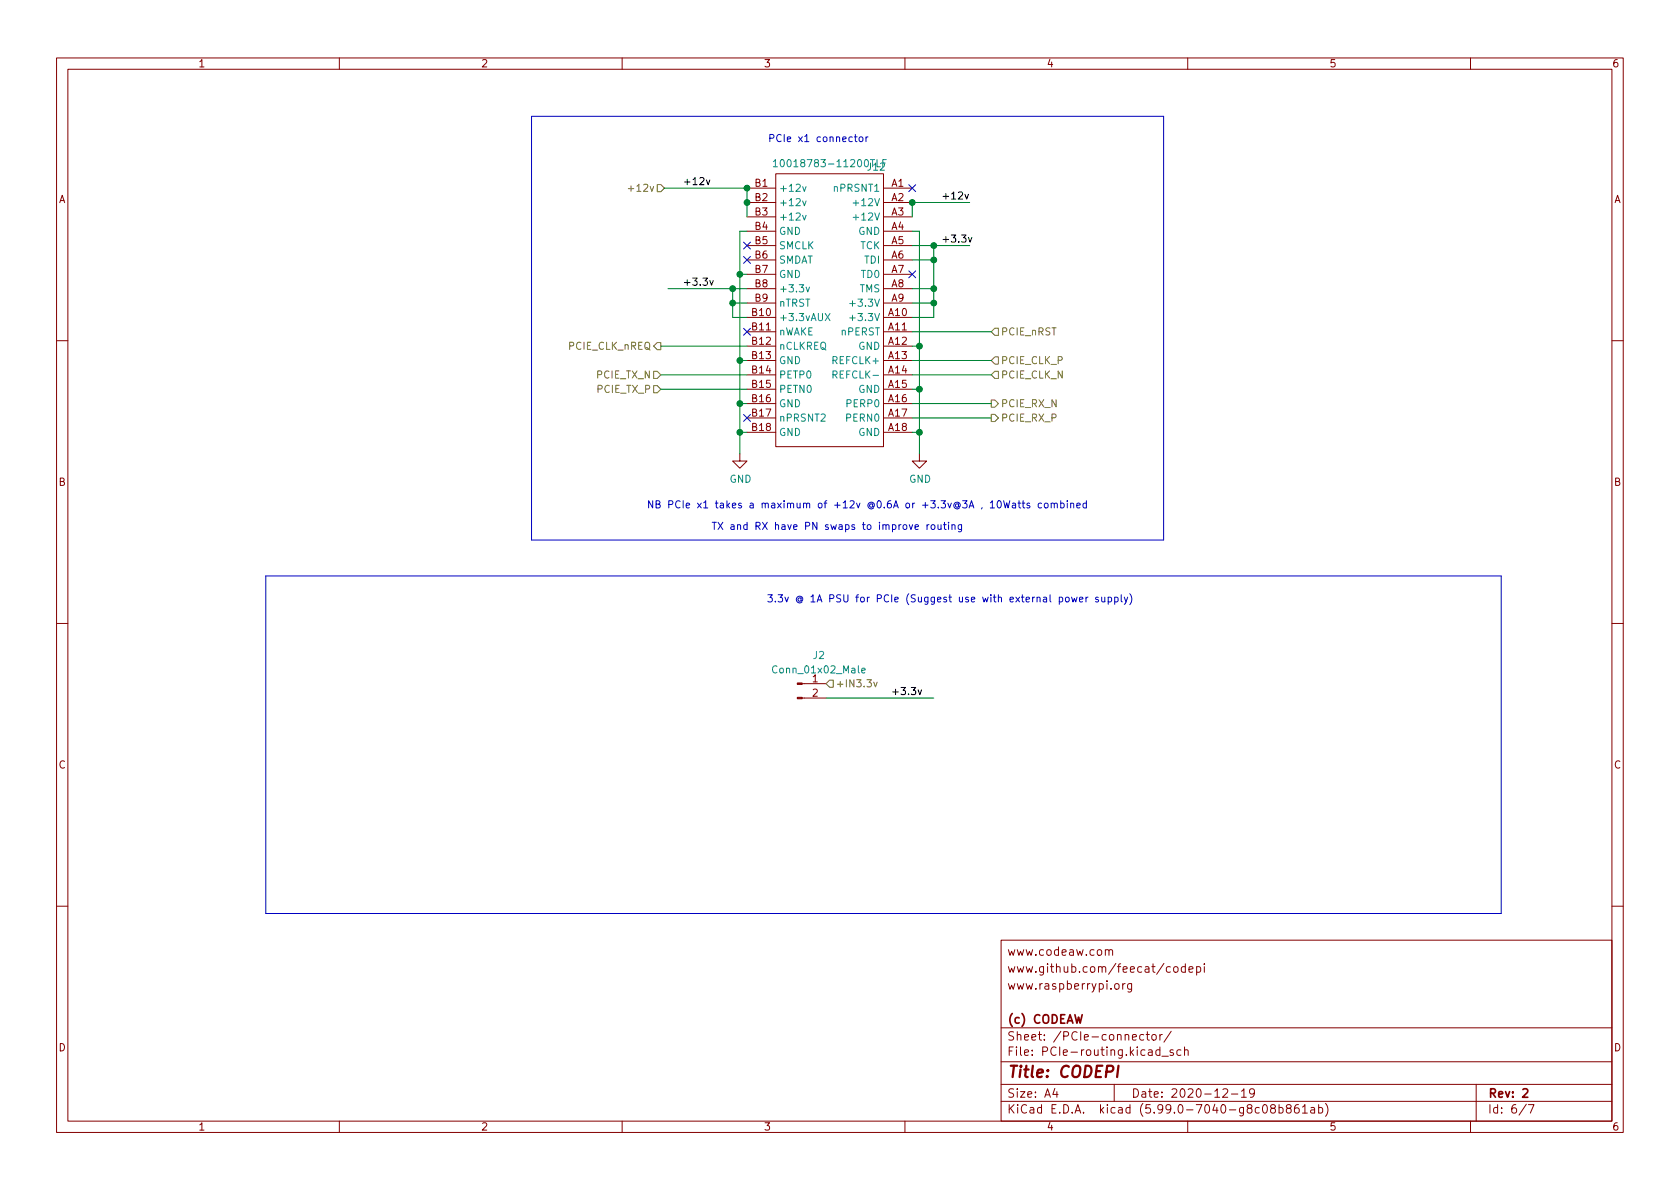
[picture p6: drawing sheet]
<svg xmlns="http://www.w3.org/2000/svg" width="297mm" height="210mm" viewBox="0 0 297 210" stroke-linecap="round" stroke-linejoin="round" font-family="sans-serif">
<g fill="none" stroke="#840000" stroke-width=".18">
<path d="M10 10.2h277v190.1h-277zM12 12.2h273v186.1h-273zM60 10.2v2M110 10.2v2M160 10.2v2M210 10.2v2M260 10.2v2M132.1 33.3h5.1M132.1 35.8h5.1M132.1 38.3h5.1M137.2 30.7h19v48.3h-19zM156.2 33.3h5.1"/>
<path d="M156.2 35.8h5.1M156.2 38.3h5.1M132.1 56.1h5.1M132.1 58.7h5.1M132.1 40.9h5.1M132.1 43.4h5.1M132.1 46h5.1M132.1 48.5h5.1M132.1 51h5.1M132.1 53.6h5.1M156.2 56.1h5.1M156.2 58.7h5.1"/>
<path d="M156.2 40.9h5.1M156.2 43.4h5.1M156.2 46h5.1M156.2 48.5h5.1M156.2 51h5.1M156.2 53.6h5.1M10 60.2h2M132.1 61.2h5.1M132.1 63.7h5.1M132.1 66.3h5.1M132.1 68.8h5.1M132.1 71.4h5.1"/>
<path d="M132.1 73.9h5.1M132.1 76.4h5.1M156.2 61.2h5.1M156.2 63.7h5.1M156.2 66.3h5.1M156.2 68.8h5.1M156.2 71.4h5.1M156.2 73.9h5.1M156.2 76.4h5.1M285 60.2h2M130.8 80.3v1.2h1.3l-1.3 1.3-1.3-1.3h1.3M162.6 80.3v1.2h1.2l-1.2 1.3-1.3-1.3h1.3"/>
<path d="M10 110.2h2M285 110.2h2M141.8 123.4h4.2M141.8 120.9h4.2M10 160.2h2M177 166.3h108v32h-108zM195.4 168.1l.2-.2 .4 .1 .1 .9M195.4 167.9v1M196.1 168.1l.2-.2 .3 .1 .1 .9M197.2 174l.4-.1 .3 .3v.4l-.3 .3h-.4l-.1-.3v-.4zM198.5 173.9v1M198.9 173.9l-.3 .1-.1 .2"/>
<path d="M200.1 173.9v1.2l-.3 .3h-.4M200.1 174l-.5-.1-.2 .3v.4l.1 .3h.6M206.9 171l-.4-.1-.3 .3v.4l.2 .3h.5M207.6 171l.4-.1 .3 .3v.4l-.3 .3h-.4l-.1-.3v-.4zM209.6 171l-.5-.1-.2 .3v.4l.1 .3h.6M209.6 170.4v1.5M210.2 171.4l.7-.1v-.3l-.5-.1-.2 .2 .1 .8h.6M211.6 171l.4-.1 .3 .3v.4l-.2 .3h-.5M211.6 170.9v1.5M212.9 170.4v.2M212.9 170.9v1M285 160.2h2"/>
<path d="M60 198.3v2M110 198.3v2M160 198.3v2M177 194.8h108M177 191.8h108M177 187.8h108M177 181.8h108M186.5 192.5l-.4 1h1M186.9 193v1M197 191.8v3M202.2 183l-.4-.1-.3 .3v.4l.1 .3h.6M202.6 182.9h.6"/>
<path d="M202.9 182.4v1.3l.3 .2M203.7 183.1l.2-.2 .5 .2v.5l-.1 .3h-.4l-.2-.1zM205.1 185.7l-.5-.1-.2 .3v.4l.1 .3h.6M205.1 182.9v1M205.1 185.1v1.5M205.4 186.8h1.2M205.5 182.9l-.3 .1-.1 .2M207.1 182.4l-1.3 1.9M207.4 185.7l-.3-.1-.2 .2v.3l.5 .1v.4h-.5M208.8 185.7l-.4-.1-.3 .3v.4l.1 .3h.6M209.4 185.8l.2-.2 .4 .1 .1 .9M209.4 185.1v1.5"/>
<path d="M210 198.3v2M216.2 192.7l.6-.2 .2 .2 .1 .3-1 1h1M217.7 193.5h1.2M219.5 193l.4-.5v1.5M219.5 194h.9M221.8 193.2l-.3 .3h-.3l-.3-.3 .2-.6 .4-.1 .2 .2a.99 .99 0 0 1-.3 1.3h-.3M223.4 195.5l.2-.2a.81 .81 0 0 1 .6 .7 .81 .81 0 0 1-.3 .8h-.2a.81 .81 0 0 1-.3-1.3zM224.9 196l-.3-.3 .1-.2 .2-.2 .5 .1 .1 .2-.1 .2-.6 .2-.2 .3 .1 .4 .2 .1h.3l.3-.3-.1-.4-.2-.1M226.1 195.9l.5-.1 .3 .3v.4l-.2 .3h-.6M226.1 195.3v1.5M227.7 196l-.3-.3 .1-.2 .2-.2 .4 .1 .2 .2-.1 .2-.6 .2-.2 .3 .1 .4 .2 .1h.4l.2-.3-.1-.4-.2-.1M229.6 195.3a.59 .59 0 0 0-.7 .7v.5l.1 .3h.4l.2-.1 .1-.5-.1-.2-.5-.1-.2 .3"/>
<path d="M230.3 195.8l.4-.5v1.5M230.3 196.8h.8M231.8 195.9h.6v.9M232.4 196.2l-.5 .1a.29 .29 0 0 0-.2 .2 .29 .29 0 0 0 .2 .3h.5M233.1 195.9l.5-.1 .3 .3v.4l-.2 .3h-.6M233.1 195.3v1.5M234.4 195.1a1.72 1.72 0 0 1 0 2.3M260 198.3v2M261 191.8v6.5M269.9 195.3l-1.3 1.9M270.2 195.3h1l-.6 1.5"/>
</g>
<path d="M269.3 192.7l.5-.2 .3 .2v.3l-.9 1h.9" fill="none" stroke="#840000" stroke-width=".3"/>
<path d="M197.8 188.5l-.3 2" fill="none" stroke="#840000" stroke-width=".4"/>
<g fill="none" stroke="#008484" stroke-width=".18">
<path d="M136.7 28.6l.4-.4v1.3M136.7 29.5h.8M141.9 33l.3 .8 .3-.8M141.9 35.5l.3 .9 .3-.9M141.9 38.1l.3 .8 .3-.8M150.8 35.9h1M150.8 38.4h1M155.1 28.2v1.3h.6M156.7 28.2h-.6v1.3M142.5 50.8l.3 .8 .3-.8M145.9 55.4l.9 1.3M146.8 55.4l-.9 1.3"/>
<path d="M150.2 56.2h1M150.2 53.7h1M147.3 66.3l.6-.1 .1-.2-.1-.3-.6-.1v1.3M152.4 118.6l.6-.1-.1-.3h-.3l-.2 .1v.6h.5"/>
</g>
<g fill="#840000" stroke="#840000" stroke-width=".18">
<path d="M141 123.3h.8v.3h-.8z"/>
<path d="M141 120.8h.8v.2h-.8z"/>
</g>
<path d="M111.1 33.4h1M116.2 32.6h.6l.7 .7-.7 .6h-.6zM175.3 58.7l.6-.7h.6v1.3h-.6zM115.6 65.7h.6l.6 .6-.6 .6h-.6zM115.6 68.2h.6l.6 .6-.6 .7h-.6zM116.2 60.6h.6v1.2h-.6l-.6-.6zM175.3 66.3l.6-.6h.6v1.2h-.6zM175.3 70.7h.6l.6 .7-.6 .6h-.6zM175.3 73.3h.6l.6 .6-.6 .6h-.6zM175.9 63.1h.6v1.3h-.6l-.6-.7zM146.7 120.3h.6v1.2h-.6l-.7-.6zM154.5 120.6l.3 .9 .3-.9" fill="none" stroke="#848400" stroke-width=".18"/>
<path d="M124.9 31.8l.3 .9 .3-.9M170.6 34.4l.3 .8 .3-.8M125.5 49.6l.3 .8 .3-.8M171.2 42l.3 .8 .3-.8M162.3 122l.3 .8 .3-.8" fill="none" stroke="#000" stroke-width=".18"/>
<g fill="none" stroke="#0000c2" stroke-width=".18">
<path d="M94 20.6h111.7v74.9h-111.7zM136.1 24.4h.6l.1-.2v-.3l-.7-.1v1.2M138.1 23.9a.6 .6 0 0 0-.8 .4 .6 .6 0 0 0 .6 .7l.2-.1M153.5 24.2l-.4 .2M161.8 93.2l.6-.1-.1-.3h-.3l-.2 .2v.6h.5M163.9 92.8v.8M164.3 92.8l-.4 .2M164.8 92.8h.3l.2 .2v.4l-.2 .2h-.3l-.2-.2zM165.8 92.8l.1 .8h.3l.2-.1M166.4 92.8v.8M166.8 92.8h.5M167 92.4v1l.3 .2"/>
<path d="M167.7 92.4v.1M167.7 92.8v.8M168.3 92.9l.2-.1h.3l.1 .8M168.3 92.8v.8M170 92.8v1l-.2 .3-.3-.1M170 92.8h-.3l-.3 .2 .1 .6h.5M177.5 88.5l.3 1.3 .2-.9 .2 .9 .3-1.3M179 89h.5l.1 .8M179.6 89.3h-.5l-.1 .2 .1 .3h.5M180 89h.5M180.2 88.5v1.1l.3 .2M180.7 89h.5"/>
<path d="M180.9 88.5v1.1l.3 .2M182 89h-.3l-.1 .2v.1l.4 .2v.3h-.4M184.2 89h-.4l-.2 .2 .1 .6h.5M184.8 89h.3l.2 .2v.4l-.2 .2h-.3l-.2-.2zM185.9 89.1l.1-.1h.3l.1 .8M185.9 89v.8M186.4 89.2l.2-.2h.3v.8M187.6 89h.3l.3 .2-.2 .6h-.4M187.6 88.5v1.3M188.7 88.5v.2M188.7 89v.8M189.3 89.1l.2-.1h.3l.1 .8"/>
<path d="M189.3 89v.8M190.4 89.4l.6-.1-.1-.3h-.3l-.2 .2 .1 .6h.4M192.1 89h-.4l-.2 .2 .1 .6h.5M192.1 88.5v1.3M47 101.8h218.4v59.7h-218.4zM188.5 105.7l.3-.1 .2 .2v.4l-.2 .2h-.3l-.1-.2zM189.5 105.6l.2 .8 .3-.6 .2 .6 .2-.8M190.9 106l.6-.1-.1-.2-.4-.1-.1 .2v.6h.5M192 105.6v.8M192.4 105.6l-.4 .2M194.2 105.7l-.3-.1-.2 .2 .1 .2 .4 .1v.3h-.5M194.8 105.6l.1 .8h.3l.1-.1"/>
<path d="M195.3 105.6v.8M195.9 105.7l.4-.1 .2 .2-.1 .6h-.5M195.9 105.6v1.3M197.1 105.7l.4-.1 .2 .2-.1 .6h-.5M197.1 105.6v1.3M198.2 105.2v1.1l.2 .1M198.8 105.6l.3 .8M199.4 105.6l-.4 1.1-.2 .2M199.8 105a1.46 1.46 0 0 1 0 1.9"/>
</g>
<g fill="none" stroke="#008400" stroke-width=".18">
<path d="M117.5 33.3h14.6v5M171.4 35.8h-10.1v2.5M118.1 51h14M129.5 53.6h2.6M129.5 51v5.1h2.6M130.8 48.5h1.3M132.1 40.9h-1.3v39.4M161.3 53.6h3.8M161.3 40.9h1.3v39.4M161.3 43.4h10.1M161.3 46h3.8M161.3 51h3.8"/>
<path d="M161.3 58.7h14M165.1 43.4v12.7h-3.8M116.8 61.2h15.3M116.8 68.8h15.3M116.8 66.3h15.3M130.8 76.4h1.3M130.8 71.4h1.3M130.8 63.7h1.3M161.3 76.4h1.3M161.3 61.2h1.3M161.3 73.9h14M161.3 71.4h14"/>
<path d="M161.3 68.8h1.3M161.3 66.3h14M161.3 63.7h14M146 123.4h19.1"/>
</g>
<path d="M160.7 32.7l1.2 1.2M161.9 32.7l-1.2 1.2M131.5 45.4l1.2 1.2M131.5 58.1l1.2 1.2M131.5 42.8l1.2 1.2M132.7 45.4l-1.2 1.2M132.7 58.1l-1.2 1.2M132.7 42.8l-1.2 1.2M160.7 47.9l1.2 1.2M161.9 47.9l-1.2 1.2M131.5 73.3l1.2 1.2M132.7 73.3l-1.2 1.2" fill="none" stroke="#000084" stroke-width=".18"/>
<g fill="#008400" stroke="#008400" stroke-width=".18">
<circle cx="132.1" cy="33.3" r=".51"/>
<circle cx="132.1" cy="35.8" r=".51"/>
<circle cx="130.8" cy="48.5" r=".51"/>
<circle cx="162.6" cy="61.2" r=".51"/>
<circle cx="162.6" cy="68.8" r=".51"/>
<circle cx="162.6" cy="76.4" r=".51"/>
<circle cx="165.1" cy="46" r=".51"/>
<circle cx="165.1" cy="51" r=".51"/>
<circle cx="165.1" cy="53.6" r=".51"/>
<circle cx="130.8" cy="63.7" r=".51"/>
<circle cx="130.8" cy="71.4" r=".51"/>
<circle cx="129.5" cy="51" r=".51"/>
<circle cx="129.5" cy="53.6" r=".51"/>
<circle cx="130.8" cy="76.4" r=".51"/>
<circle cx="165.1" cy="43.4" r=".51"/>
<circle cx="161.3" cy="35.8" r=".51"/>
</g>
<text font-size="2.8" fill="#840000" x="178" y="190.6">Title: CODEPI</text>
<g font-size="2.1" fill="#840000">
<text x="178" y="172">www.github.com/feecat/codepi</text>
<text x="178" y="169">www.codeaw.com</text>
<text x="178" y="175">www.raspberrypi.org</text>
<text x="178" y="184">Sheet: /PCIe-connector/</text>
<text x="178" y="181">(c) CODEAW</text>
<text x="178" y="186.7">File: PCIe-routing.kicad_sch</text>
<text x="178" y="196.9">KiCad E.D.A. kicad (5.99.0-7040-g8c08b861ab)</text>
<text x="178" y="194.1">Size: A4</text>
<text x="200" y="194.1">Date: 2020-12-19</text>
<text x="263" y="194.1">Rev: 2</text>
<text x="263" y="196.9">Id: 6/7</text>
</g>
<g font-size="1.8" fill="#840000">
<text x="35" y="11.9">1</text>
<text x="85" y="11.9">2</text>
<text x="135" y="11.9">3</text>
<text x="185" y="11.9">4</text>
<text x="235" y="11.9">5</text>
<text x="285" y="11.9">6</text>
<text x="10.3" y="35.9">A</text>
<text x="133.5" y="33">B1</text>
<text x="133.5" y="35.6">B2</text>
<text x="157.6" y="33">A1</text>
<text x="157.6" y="35.6">A2</text>
<text x="285.3" y="35.9">A</text>
<text x="133.5" y="38.1">B3</text>
<text x="133.5" y="40.6">B4</text>
<text x="157.6" y="38.1">A3</text>
<text x="157.6" y="40.6">A4</text>
<text x="133.5" y="43.2">B5</text>
<text x="133.5" y="45.7">B6</text>
<text x="157.6" y="43.2">A5</text>
<text x="157.6" y="45.7">A6</text>
<text x="133.5" y="48.3">B7</text>
<text x="133.5" y="50.8">B8</text>
<text x="133.5" y="53.3">B9</text>
<text x="157.6" y="48.3">A7</text>
<text x="157.6" y="50.8">A8</text>
<text x="157.6" y="53.3">A9</text>
<text x="133" y="55.9">B10</text>
<text x="133" y="58.4">B11</text>
<text x="157.1" y="55.9">A10</text>
<text x="157.1" y="58.4">A11</text>
<text x="133" y="61">B12</text>
<text x="133" y="63.5">B13</text>
<text x="157.1" y="61">A12</text>
<text x="157.1" y="63.5">A13</text>
<text x="133" y="66">B14</text>
<text x="133" y="68.6">B15</text>
<text x="133" y="71.1">B16</text>
<text x="157.1" y="66">A14</text>
<text x="157.1" y="68.6">A15</text>
<text x="157.1" y="71.1">A16</text>
<text x="133" y="73.7">B17</text>
<text x="133" y="76.2">B18</text>
<text x="157.1" y="73.7">A17</text>
<text x="157.1" y="76.2">A18</text>
<text x="10.3" y="85.9">B</text>
<text x="285.3" y="85.9">B</text>
<text x="143.7" y="123.2">2</text>
<text x="10.3" y="135.9">C</text>
<text x="285.3" y="135.9">C</text>
<text x="10.3" y="185.9">D</text>
<text x="285.3" y="185.9">D</text>
<text x="35" y="199.9">1</text>
<text x="85" y="199.9">2</text>
<text x="135" y="199.9">3</text>
<text x="185" y="199.9">4</text>
<text x="235" y="199.9">5</text>
<text x="285" y="199.9">6</text>
</g>
<g font-size="1.8" fill="#0000c2">
<text x="138.2" y="25.1">PCIe x1 connector</text>
<text x="114.3" y="89.9">NB PCIe x1 takes a maximum of +12v @0.6A or +3.3v@3A , 10Watts combined</text>
<text x="125.7" y="93.7">TX and RX have PN swaps to improve routing</text>
<text x="135.5" y="106.5">3.3v @ 1A PSU for PCIe (Suggest use with external power supply)</text>
</g>
<g font-size="1.8" fill="#008484">
<text x="138.4" y="29.6">10018783-11200TLF</text>
<text x="137.7" y="33.9">+12v</text>
<text x="147.6" y="33.9">nPRSNT1</text>
<text x="153.5" y="30.2">J12</text>
<text x="137.7" y="36.4">+12v</text>
<text x="137.7" y="39">+12v</text>
<text x="137.7" y="41.5">GND</text>
<text x="151.5" y="36.4">+12V</text>
<text x="151.5" y="39">+12V</text>
<text x="151.8" y="41.5">GND</text>
<text x="137.7" y="44.1">SMCLK</text>
<text x="137.7" y="46.6">SMDAT</text>
<text x="152.1" y="44.1">TCK</text>
<text x="152.9" y="46.6">TDI</text>
<text x="137.7" y="49.1">GND</text>
<text x="137.7" y="51.7">+3.3v</text>
<text x="152" y="51.7">TMS</text>
<text x="152.4" y="49.1">TD0</text>
<text x="137.7" y="56.8">+3.3vAUX</text>
<text x="137.7" y="59.3">nWAKE</text>
<text x="137.7" y="54.2">nTRST</text>
<text x="148.7" y="59.3">nPERST</text>
<text x="151" y="56.8">+3.3V</text>
<text x="151" y="54.2">+3.3V</text>
<text x="137.7" y="61.8">nCLKREQ</text>
<text x="137.7" y="64.4">GND</text>
<text x="147.5" y="64.4">REFCLK+</text>
<text x="151.8" y="61.8">GND</text>
<text x="137.7" y="66.9">PETP0</text>
<text x="137.7" y="69.5">PETN0</text>
<text x="147.9" y="66.9">REFCLK-</text>
<text x="151.8" y="69.5">GND</text>
<text x="137.7" y="72">GND</text>
<text x="137.7" y="74.5">nPRSNT2</text>
<text x="137.7" y="77.1">GND</text>
<text x="149.8" y="74.5">PERN0</text>
<text x="149.9" y="72">PERP0</text>
<text x="151.8" y="77.1">GND</text>
<text x="129" y="85.4">GND</text>
<text x="160.7" y="85.4">GND</text>
<text x="137.1" y="119.1">Conn_01x02_Male</text>
<text x="143.8" y="116.5">J2</text>
<text x="143.7" y="120.6">1</text>
</g>
<g font-size="1.8" fill="#848400">
<text x="111.8" y="33.9">+12v</text>
<text x="176.9" y="59.3">PCIE_nRST</text>
<text x="100.5" y="61.8">PCIE_CLK_nREQ</text>
<text x="176.9" y="64.4">PCIE_CLK_P</text>
<text x="105.6" y="66.9">PCIE_TX_N</text>
<text x="105.7" y="69.5">PCIE_TX_P</text>
<text x="176.9" y="66.9">PCIE_CLK_N</text>
<text x="176.9" y="72">PCIE_RX_N</text>
<text x="176.9" y="74.5">PCIE_RX_P</text>
<text x="147.7" y="121.5">+IN3.3v</text>
</g>
<g font-size="1.8">
<text x="120.6" y="32.7">+12v</text>
<text x="166.4" y="35.3">+12v</text>
<text x="166.4" y="42.9">+3.3v</text>
<text x="120.6" y="50.5">+3.3v</text>
<text x="157.5" y="122.9">+3.3v</text>
</g>
</svg>
